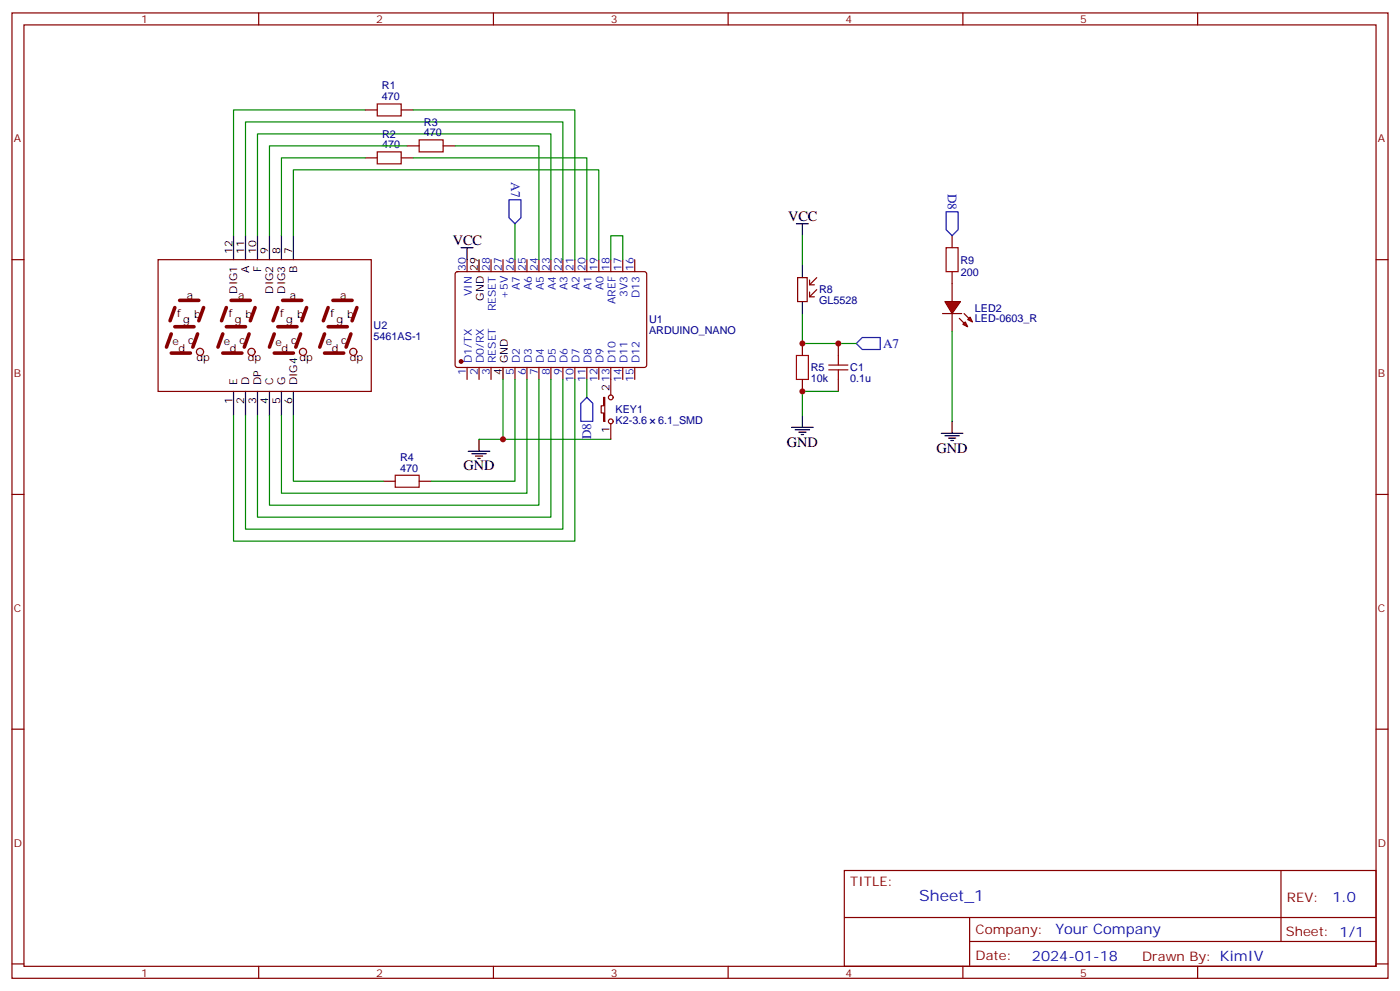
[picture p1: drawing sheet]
<svg xmlns="http://www.w3.org/2000/svg" width="412mm" height="292mm" viewBox="0 0 412 292" stroke-linecap="round" stroke-linejoin="round" font-family="sans-serif">
<g fill="none" stroke="#870000" stroke-width=".35">
<path d="M3.5 3.8h405.4v284.3h-405.4zM7.1 7.3h398.2v277.3h-398.2zM76.2 3.8v3.5M145.3 3.8v3.5M214.5 3.8v3.5M283.6 3.8v3.5M352.8 3.8v3.5M3.5 76.5h3.6M137.6 76.5v3.5M144.6 76.5v3.5M148.2 76.5v3.5M151.7 76.5v3.5"/>
<path d="M155.2 76.5v3.5M158.7 76.5v3.5M162.3 76.5v3.5M165.8 76.5v3.5M169.3 76.5v3.5M172.9 76.5v3.5M176.4 76.5v3.5M179.9 76.5v3.5M183.4 76.5v3.5M187 76.5v3.5M405.3 76.5h3.6M134.3 80.2l.5-.2 55.3 .1 .4 .6-.1 27.1-.6 .4h-55.3l-.4-.7v-26.8z"/>
<path d="M137.6 108.2v3.6M141.1 108.2v3.6M144.6 108.2v3.6M151.7 108.2v3.6M155.2 108.2v3.6M158.7 108.2v3.6M162.3 108.2v3.6M165.8 108.2v3.6M169.3 108.2v3.6M172.9 108.2v3.6M176.4 108.2v3.6M179.9 108.2v3.6"/>
<path d="M183.4 108.2v3.6M187 108.2v3.6M3.5 145.6h3.6M405.3 145.6h3.6M3.5 214.8h3.6M405.3 214.8h3.6M248.7 256.4h156.6v28.2h-156.6zM377.3 256.4v20.9M248.7 270.2h156.5M285.6 277.3h119.6M285.6 270.2v14.2M3.5 283.9h3.6"/>
<path d="M76.2 284.6v3.5M145.3 284.6v3.5M214.5 284.6v3.5M283.6 284.6v3.5M352.8 284.6v3.5M405.3 283.9h3.6"/>
</g>
<circle cx="135.8" cy="106.5" r=".53" fill="#870000" stroke="#870000" stroke-width=".35"/>
<path d="M141.1 76.5v3.5M148.2 108.2v3.6" fill="none" stroke="#000" stroke-width=".35"/>
<circle cx="104.1" cy="103.6" r="1.06" fill="#f0f0f0" stroke="#870000" stroke-width=".35"/>
<path d="M95.6 98.4l-1.4 3.8M96.7 96.2h5.6M96.7 90.6l-1.5 3.9M98.1 88.5h5.6M103.4 98.4l-1.4 3.8M105.1 90.6l-1.4 3.9M95.6 104h5.6" fill="none" stroke="#870000" stroke-width="1.1"/>
<circle cx="58.9" cy="103.6" r="1.06" fill="#f0f0f0" stroke="#870000" stroke-width=".35"/>
<path d="M50.4 98.4l-1.4 3.8M51.5 96.2h5.6M51.5 90.6l-1.4 3.9M52.9 88.5h5.7M58.2 98.4l-1.4 3.8M60 90.6l-1.4 3.9M50.4 104h5.7" fill="none" stroke="#870000" stroke-width="1.1"/>
<circle cx="74.1" cy="103.6" r="1.06" fill="#f0f0f0" stroke="#870000" stroke-width=".35"/>
<path d="M65.6 98.4l-1.4 3.8M66.7 96.2h5.6M66.7 90.6l-1.4 3.9M68.1 88.5h5.6M73.4 98.4l-1.4 3.8M75.1 90.6l-1.4 3.9M65.6 104h5.7" fill="none" stroke="#870000" stroke-width="1.1"/>
<circle cx="89.3" cy="103.6" r="1.06" fill="#f0f0f0" stroke="#870000" stroke-width=".35"/>
<path d="M80.8 98.4l-1.4 3.8M81.8 96.2h5.7M81.8 90.6l-1.4 3.9M83.3 88.5h5.6M88.5 98.4l-1.4 3.8M90.3 90.6l-1.4 3.9M80.8 104h5.6" fill="none" stroke="#870000" stroke-width="1.1"/>
<g fill="none" stroke="#000" stroke-width=".35">
<path d="M68.8 69.4v7.1M72.3 69.4v7.1M75.8 69.4v7.1M79.4 69.4v7.1M82.9 69.4v7.1M86.4 69.4v7.1M135.8 73h3.5M137.6 73v3.5M234.6 65.9h3.5M236.4 65.9v3.5M236.4 78.2v3.6M236.4 88.8v3.6"/>
<path d="M68.8 115.3v7M72.3 115.3v7M75.8 115.3v7M79.4 115.3v7M82.9 115.3v7M86.4 115.3v7M137.9 132.9h6.4M139 133.6h4.2M140.1 134.3h2.1M140.8 135h.7M141.1 129.4v3.5M233.2 125.9h6.3"/>
<path d="M234.2 126.6h4.3M235.3 127.3h2.1M236 128h.7M236.4 122.3v3.6"/>
</g>
<g fill="none" stroke="#870000" stroke-width=".35">
<path d="M107.6 32.4h3.5M118.2 32.4h3.5M107.6 46.5h3.5M118.2 46.5h3.5M119.9 43h3.6M130.5 43h3.6M46.6 76.5h62.8v38.8h-62.8zM280.5 69.4v3.6M234.9 81.8h2.9v7h-2.9zM238.5 86v1.4h1.4M238.5 82.5v1.4h1.4M240.6 85.3l-2.1 2.1"/>
<path d="M240.6 81.8l-2.1 2.1M280.5 80v3.5M177.8 117.1h.4v7h-.4v-2.5h-.7v-2.1h.7zM179.9 111.8v4.5M236.4 101.2v3.5M236.4 111.8v3.5M246.9 101.2v3.5M246.9 111.8v3.5M179.9 124.8v4.6M112.9 141.7h3.5M123.5 141.7h3.5"/>
<circle cx="179.9" cy="117.1" r=".71"/>
<circle cx="179.9" cy="124.1" r=".71"/>
</g>
<path d="M111.1 30.6h7.1v3.5h-7.1zM111.1 44.7h7.1v3.6h-7.1zM123.5 41.2h7v3.5h-7zM278.7 73h3.5v7h-3.5zM234.6 104.7h3.5v7.1h-3.5zM244.1 108.9h5.7M244.1 107.5h5.7M246.9 104.7v2.8M246.9 108.9v2.9M116.4 140h7.1v3.5h-7.1z" fill="none" stroke="#a10000" stroke-width=".35"/>
<g fill="none" stroke="#008700" stroke-width=".35">
<path d="M107.6 32.4h-38.8v37M121.7 32.4h47.6v44.1M107.6 46.5h-24.7v22.9M119.9 43h-40.5v26.4M121.7 46.5h51.2v30M134.1 43h24.6v33.5M72.3 69.4v-33.5h93.5v40.6M75.8 69.4v-30h86.5v37.1M86.4 69.4v-19.4h90v26.5M151.7 65.9v10.6M179.9 76.5v-7.1h3.5v7.1M236.4 69.4v8.8"/>
<path d="M236.4 92.4v8.8h15.8M148.2 111.8v17.6h31.7M151.7 111.8v29.9h-24.7M155.2 111.8v33.5h-72.3v-23M158.7 111.8v37h-79.3v-26.5M162.3 111.8v40.5h-86.5v-30M165.8 111.8v44.1h-93.5v-33.6M169.3 111.8v47.6h-100.5v-37.1M172.9 111.8v5.3M246.9 115.3h-10.5v7M86.4 122.3v19.4h26.5M141.1 129.4h7.1"/>
</g>
<path d="M149.9 58.8h3.6v5.3l-1.8 1.8-1.8-1.8zM172.9 117.1l1.7 1.7v5.3h-3.5v-5.3zM252.2 101.2l1.8-1.8h5.3v3.5h-5.3z" fill="none" stroke="#00f" stroke-width=".35"/>
<g fill="#f00" stroke="#870000" stroke-width=".35">
<path d="M278.3 88.8h4.6l-2.4 3.6z"/>
<path d="M277.6 92.4h5.7z"/>
</g>
<g fill="#870000" stroke="#870000" stroke-width=".35">
<path d="M284 92.4l1.4 1.4z"/>
<path d="M282.6 93.8l1.4 1.4z"/>
</g>
<g fill="#f00" stroke="#870000" stroke-width=".35">
<path d="M285 94.1l.8-.7 .7 1.4z"/>
<path d="M284.3 94.8l.7 1.4-1.4-.7z"/>
</g>
<path d="M280.5 83.5v5.3M280.5 92.4v5.2" fill="none" stroke="#870000" stroke-width=".35"/>
<path d="M280.5 97.6v26.5" fill="none" stroke="#008700" stroke-width=".35"/>
<path d="M278.7 62.4h3.5v5.3l-1.7 1.7-1.8-1.7z" fill="none" stroke="#00f" stroke-width=".35"/>
<path d="M277.3 127.6h6.3M278.3 128.3h4.3M279.4 129h2.1M280.1 129.8h.7M280.5 124.1v3.5" fill="none" stroke="#000" stroke-width=".35"/>
<g fill="#c00">
<circle cx="148.2" cy="129.4" r=".88"/>
<circle cx="236.4" cy="115.3" r=".88"/>
<circle cx="246.9" cy="101.2" r=".88"/>
<circle cx="236.4" cy="101.2" r=".88"/>
</g>
<text font-size="4.6" fill="#00f" x="270.8" y="265.4">Sheet_1</text>
<g font-size="4.2">
<text x="232.1" y="65.2">VCC</text>
<text x="133.3" y="72.2">VCC</text>
<text x="231.8" y="131.5">GND</text>
<text x="275.9" y="133.3">GND</text>
<text x="136.5" y="138.6">GND</text>
</g>
<g font-size="4.2" fill="#00f">
<text x="392.5" y="265.7">1.0</text>
<text x="310.9" y="275.2">Your Company</text>
<text x="304" y="283">2024-01-18</text>
</g>
<g font-size="3.9" fill="#00f">
<text x="150.5" y="53.5" transform="rotate(90 150.5 53.5)">A7</text>
<text x="279.2" y="57.1" transform="rotate(90 279.2 57.1)">D8</text>
<text x="260.1" y="102.5">A7</text>
<text x="174.1" y="129.4" transform="rotate(-90 174.1 129.4)">D8</text>
</g>
<g font-size="3.9" fill="#800">
<text x="250.5" y="261">TITLE:</text>
<text x="379.1" y="265.7">REV:</text>
<text x="287.4" y="275.2">Company:</text>
<text x="378.7" y="275.8">Sheet: 1/1</text>
<text x="287.4" y="282.9">Date:</text>
<text x="336.4" y="282.9">Drawn By: KimIV</text>
</g>
<g font-size="3.2" fill="#800">
<text x="41.6" y="6.8">1</text>
<text x="110.8" y="6.8">2</text>
<text x="179.9" y="6.8">3</text>
<text x="249.1" y="6.8">4</text>
<text x="318.2" y="6.8">5</text>
<text x="4.1" y="41.9">A</text>
<text x="405.9" y="41.9">A</text>
<text x="4.1" y="111.1">B</text>
<text x="405.9" y="111.1">B</text>
<text x="4.1" y="180.2">C</text>
<text x="405.9" y="180.2">C</text>
<text x="4.1" y="249.3">D</text>
<text x="405.9" y="249.3">D</text>
<text x="41.6" y="287.6">1</text>
<text x="110.8" y="287.6">2</text>
<text x="179.9" y="287.6">3</text>
<text x="249.1" y="287.6">4</text>
<text x="318.2" y="287.6">5</text>
</g>
<g font-size="3.2" fill="#000080">
<text x="112.5" y="29.6">470</text>
<text x="112.5" y="26.3">R1</text>
<text x="112.5" y="40.6">R2</text>
<text x="124.9" y="40.1">470</text>
<text x="124.9" y="37">R3</text>
<text x="112.5" y="43.7">470</text>
<text x="282.9" y="77.7">R9</text>
<text x="283" y="81.2">200</text>
<text x="241.3" y="89.7">GL5528</text>
<text x="241.3" y="86.4">R8</text>
<text x="191.2" y="95.3">U1</text>
<text x="287.2" y="94.9">LED-0603_R</text>
<text x="287.2" y="91.8">LED2</text>
<text x="110.1" y="100.3">5461AS-1</text>
<text x="110.1" y="97">U2</text>
<text x="191.2" y="98.5">ARDUINO_NANO</text>
<text x="238.8" y="112.5">10k</text>
<text x="238.8" y="109.4">R5</text>
<text x="250.5" y="112.5">0.1u</text>
<text x="250.5" y="109.4">C1</text>
<text x="181.3" y="124.9">K2-3.6</text>
<text x="181.3" y="121.8">KEY1</text>
<text x="193.9" y="124.9">6.1_SMD</text>
<text x="117.8" y="135.8">R4</text>
<text x="117.8" y="138.9">470</text>
</g>
<g font-size="3.2">
<text x="68.4" y="74.7" transform="rotate(-90 68.4 74.7)">12</text>
<text x="72" y="74.7" transform="rotate(-90 72 74.7)">11</text>
<text x="75.5" y="74.7" transform="rotate(-90 75.5 74.7)">10</text>
<text x="79" y="74.7" transform="rotate(-90 79 74.7)">9</text>
<text x="82.5" y="74.7" transform="rotate(-90 82.5 74.7)">8</text>
<text x="86.1" y="74.7" transform="rotate(-90 86.1 74.7)">7</text>
<text x="73.4" y="80.4" transform="rotate(-90 73.4 80.4)">A</text>
<text x="76.9" y="80.1" transform="rotate(-90 76.9 80.1)">F</text>
<text x="87.5" y="80.4" transform="rotate(-90 87.5 80.4)">B</text>
<text x="140.8" y="79.8" transform="rotate(-90 140.8 79.8)">29</text>
<text x="55" y="88.1">a</text>
<text x="69.8" y="86.5" transform="rotate(-90 69.8 86.5)">DIG1</text>
<text x="70.2" y="88.1">a</text>
<text x="80.4" y="86.5" transform="rotate(-90 80.4 86.5)">DIG2</text>
<text x="84" y="86.5" transform="rotate(-90 84 86.5)">DIG3</text>
<text x="85.4" y="88.1">a</text>
<text x="100.2" y="88.1">a</text>
<text x="142.5" y="88.6" transform="rotate(-90 142.5 88.6)">GND</text>
<text x="52.2" y="93.4">f</text>
<text x="54" y="95.2">g</text>
<text x="57.1" y="93.8">b</text>
<text x="67.4" y="93.4">f</text>
<text x="69.1" y="95.2">g</text>
<text x="72.3" y="93.8">b</text>
<text x="82.5" y="93.4">f</text>
<text x="84.3" y="95.2">g</text>
<text x="87.5" y="93.8">b</text>
<text x="97.4" y="93.4">f</text>
<text x="99.1" y="95.2">g</text>
<text x="102.3" y="93.8">b</text>
<text x="50.8" y="101.5">e</text>
<text x="55.4" y="101.2">c</text>
<text x="66" y="101.5">e</text>
<text x="70.6" y="101.2">c</text>
<text x="81.1" y="101.9">e</text>
<text x="85.7" y="101.2">c</text>
<text x="96" y="101.5">e</text>
<text x="100.5" y="101.2">c</text>
<text x="52.6" y="103.6">d</text>
<text x="57.9" y="106.5">dp</text>
<text x="67.7" y="103.6">d</text>
<text x="73" y="106.5">dp</text>
<text x="82.9" y="103.6">d</text>
<text x="88.2" y="106.5">dp</text>
<text x="97.7" y="103.6">d</text>
<text x="103" y="106.5">dp</text>
<text x="149.6" y="106.9" transform="rotate(-90 149.6 106.9)">GND</text>
<text x="69.8" y="113.5" transform="rotate(-90 69.8 113.5)">E</text>
<text x="73.4" y="113.5" transform="rotate(-90 73.4 113.5)">D</text>
<text x="76.9" y="113.5" transform="rotate(-90 76.9 113.5)">DP</text>
<text x="80.4" y="113.5" transform="rotate(-90 80.4 113.5)">C</text>
<text x="84" y="113.5" transform="rotate(-90 84 113.5)">G</text>
<text x="87.5" y="113.5" transform="rotate(-90 87.5 113.5)">DIG4</text>
<text x="147.8" y="110.4" transform="rotate(-90 147.8 110.4)">4</text>
<text x="68.4" y="119.1" transform="rotate(-90 68.4 119.1)">1</text>
<text x="72" y="119.1" transform="rotate(-90 72 119.1)">2</text>
<text x="75.5" y="119.1" transform="rotate(-90 75.5 119.1)">3</text>
<text x="79" y="119.1" transform="rotate(-90 79 119.1)">4</text>
<text x="82.5" y="119.1" transform="rotate(-90 82.5 119.1)">5</text>
<text x="86.1" y="119.1" transform="rotate(-90 86.1 119.1)">6</text>
<text x="179.6" y="115.3" transform="rotate(-90 179.6 115.3)">2</text>
<text x="179.6" y="127.5" transform="rotate(-90 179.6 127.5)">1</text>
</g>
<g font-size="3.2" fill="#00f">
<text x="137.2" y="79.8" transform="rotate(-90 137.2 79.8)">30</text>
<text x="144.3" y="79.8" transform="rotate(-90 144.3 79.8)">28</text>
<text x="147.8" y="79.8" transform="rotate(-90 147.8 79.8)">27</text>
<text x="151.3" y="79.8" transform="rotate(-90 151.3 79.8)">26</text>
<text x="154.9" y="79.8" transform="rotate(-90 154.9 79.8)">25</text>
<text x="158.4" y="79.8" transform="rotate(-90 158.4 79.8)">24</text>
<text x="161.9" y="79.8" transform="rotate(-90 161.9 79.8)">23</text>
<text x="165.5" y="79.8" transform="rotate(-90 165.5 79.8)">22</text>
<text x="169" y="79.8" transform="rotate(-90 169 79.8)">21</text>
<text x="172.5" y="79.8" transform="rotate(-90 172.5 79.8)">20</text>
<text x="176" y="79.8" transform="rotate(-90 176 79.8)">19</text>
<text x="179.6" y="79.8" transform="rotate(-90 179.6 79.8)">18</text>
<text x="183.1" y="79.8" transform="rotate(-90 183.1 79.8)">17</text>
<text x="186.6" y="79.8" transform="rotate(-90 186.6 79.8)">16</text>
<text x="139" y="87.2" transform="rotate(-90 139 87.2)">VIN</text>
<text x="149.6" y="88.1" transform="rotate(-90 149.6 88.1)">+5V</text>
<text x="153.1" y="85.5" transform="rotate(-90 153.1 85.5)">A7</text>
<text x="156.6" y="85.5" transform="rotate(-90 156.6 85.5)">A6</text>
<text x="160.2" y="85.5" transform="rotate(-90 160.2 85.5)">A5</text>
<text x="163.7" y="85.5" transform="rotate(-90 163.7 85.5)">A4</text>
<text x="167.2" y="85.5" transform="rotate(-90 167.2 85.5)">A3</text>
<text x="170.7" y="85.5" transform="rotate(-90 170.7 85.5)">A2</text>
<text x="174.3" y="85.5" transform="rotate(-90 174.3 85.5)">A1</text>
<text x="177.8" y="85.5" transform="rotate(-90 177.8 85.5)">A0</text>
<text x="181.3" y="89.5" transform="rotate(-90 181.3 89.5)">AREF</text>
<text x="184.9" y="87.5" transform="rotate(-90 184.9 87.5)">3V3</text>
<text x="188.4" y="87.8" transform="rotate(-90 188.4 87.8)">D13</text>
<text x="146" y="91.7" transform="rotate(-90 146 91.7)">RESET</text>
<text x="139" y="106.9" transform="rotate(-90 139 106.9)">D1/TX</text>
<text x="142.5" y="106.9" transform="rotate(-90 142.5 106.9)">D0/RX</text>
<text x="146" y="106.9" transform="rotate(-90 146 106.9)">RESET</text>
<text x="153.1" y="106.9" transform="rotate(-90 153.1 106.9)">D2</text>
<text x="156.6" y="106.9" transform="rotate(-90 156.6 106.9)">D3</text>
<text x="160.2" y="106.9" transform="rotate(-90 160.2 106.9)">D4</text>
<text x="163.7" y="106.9" transform="rotate(-90 163.7 106.9)">D5</text>
<text x="167.2" y="106.9" transform="rotate(-90 167.2 106.9)">D6</text>
<text x="170.7" y="106.9" transform="rotate(-90 170.7 106.9)">D7</text>
<text x="174.3" y="106.9" transform="rotate(-90 174.3 106.9)">D8</text>
<text x="177.8" y="106.9" transform="rotate(-90 177.8 106.9)">D9</text>
<text x="181.3" y="106.9" transform="rotate(-90 181.3 106.9)">D10</text>
<text x="184.9" y="106.9" transform="rotate(-90 184.9 106.9)">D11</text>
<text x="188.4" y="106.9" transform="rotate(-90 188.4 106.9)">D12</text>
<text x="137.2" y="110.4" transform="rotate(-90 137.2 110.4)">1</text>
<text x="140.8" y="110.4" transform="rotate(-90 140.8 110.4)">2</text>
<text x="144.3" y="110.4" transform="rotate(-90 144.3 110.4)">3</text>
<text x="151.3" y="110.4" transform="rotate(-90 151.3 110.4)">5</text>
<text x="154.9" y="110.4" transform="rotate(-90 154.9 110.4)">6</text>
<text x="158.4" y="110.4" transform="rotate(-90 158.4 110.4)">7</text>
<text x="161.9" y="110.4" transform="rotate(-90 161.9 110.4)">8</text>
<text x="165.5" y="110.4" transform="rotate(-90 165.5 110.4)">9</text>
<text x="169" y="112.4" transform="rotate(-90 169 112.4)">10</text>
<text x="172.5" y="112.4" transform="rotate(-90 172.5 112.4)">11</text>
<text x="176" y="112.4" transform="rotate(-90 176 112.4)">12</text>
<text x="179.6" y="112.4" transform="rotate(-90 179.6 112.4)">13</text>
<text x="183.1" y="112.4" transform="rotate(-90 183.1 112.4)">14</text>
<text x="186.6" y="112.4" transform="rotate(-90 186.6 112.4)">15</text>
</g>
</svg>
